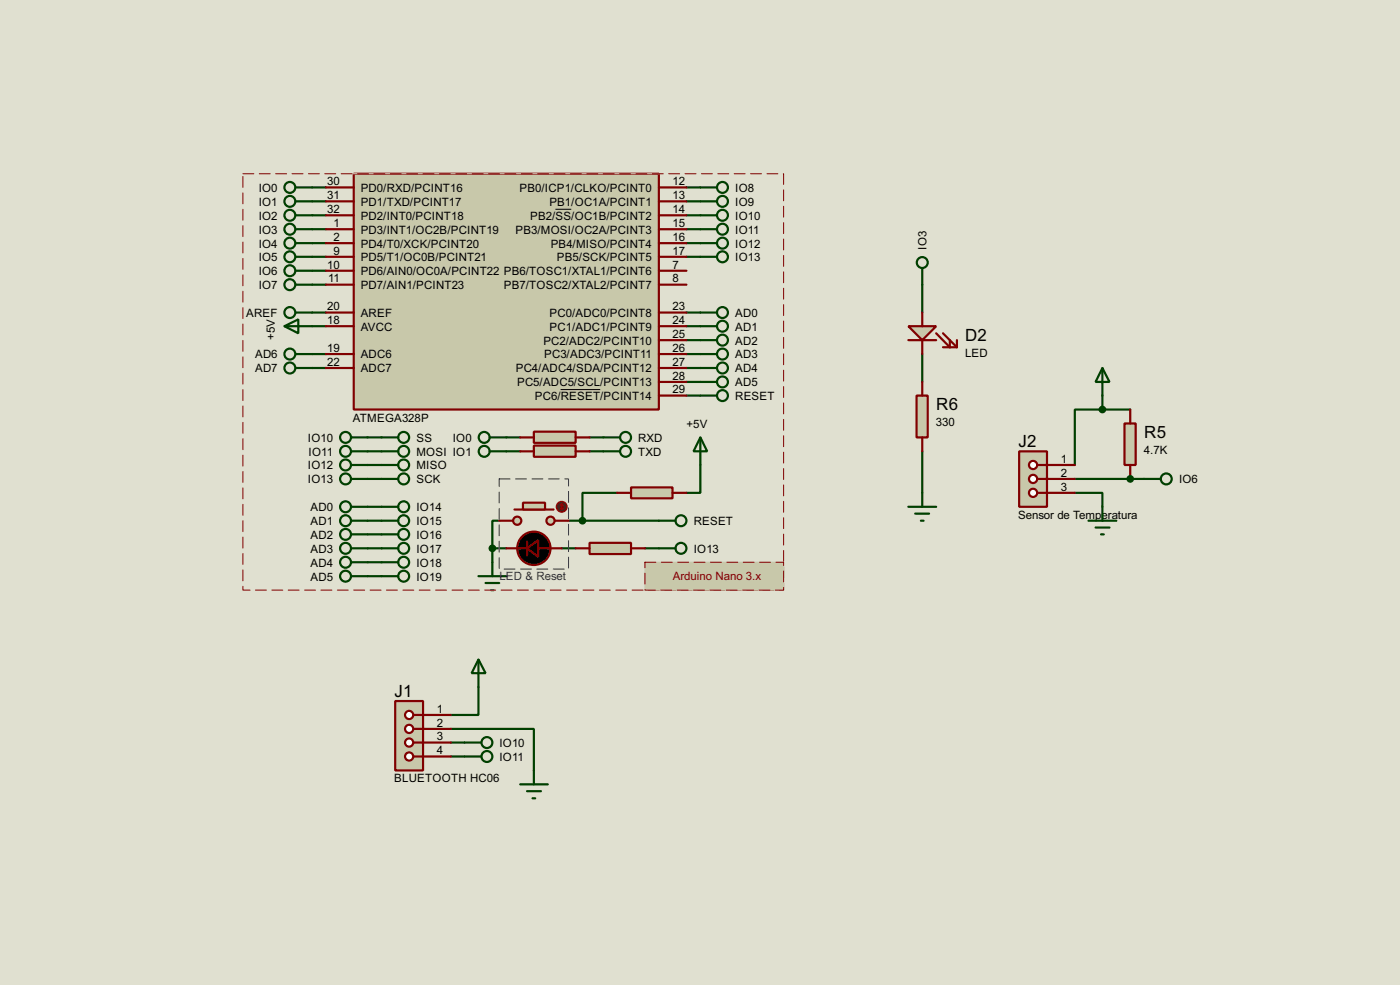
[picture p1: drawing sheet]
<svg xmlns="http://www.w3.org/2000/svg" width="256mm" height="180mm" viewBox="0 0 256 180" stroke-linecap="round" stroke-linejoin="round" font-family="sans-serif">
<path d="M0 0h256.5v180.3h-256.5z" fill="#e0e0d0"/>
<g fill="none" stroke="#004000" stroke-width=".4">
<path d="M57.2 39.4h2.5M57.2 36.9h2.5M57.2 34.3h2.5M125.8 39.4h2.5M125.8 36.9h2.5M125.8 34.3h2.5M57.2 52.1h2.5M57.2 49.6h2.5M57.2 47h2.5M57.2 44.5h2.5M57.2 42h2.5M57.2 57.2h2.5"/>
<path d="M57.2 59.7h2.5M125.8 47h2.5M125.8 44.5h2.5M125.8 42h2.5M125.8 57.2h2.5M125.8 59.7h2.5M57.2 64.8h2.5M57.2 67.4h2.5M125.8 62.3h2.5M125.8 64.8h2.5M125.8 67.4h2.5M125.8 69.9h2.5"/>
<path d="M125.8 72.4h2.5M202 75h-5.1v10.1M202 75h5.1M202 72.4v2.6M67.4 80.1h2.5M67.4 82.6h2.5M67.4 85.1h2.5M67.4 87.7h2.5M67.4 92.8h2.5M67.4 95.3h2.5M67.4 97.8h2.5M91.5 95.3h-1.3v5.1"/>
<path d="M92.8 80.1h2.5M92.8 82.6h2.5M104.2 95.3h16.5M108 80.1h2.5M108 82.6h2.5M113.1 90.2h-6.4v5.1M128.3 85.1v5.1h-2.5M196.9 90.2h5.1v2.6M196.9 87.7h10.2M67.4 100.4h2.5M67.4 102.9h2.5M67.4 105.5h2.5"/>
<path d="M90.2 100.4h2.6M90.2 100.4v2.5M102.9 100.4h2.6M118.2 100.4h2.5M82.6 133.4h15.2v7.6M82.6 135.9h2.5M82.6 138.5h2.5M87.7 125.8v5.1h-5.1"/>
</g>
<circle cx="207.1" cy="87.7" r=".2" fill="#004000"/>
<path d="M169 52.1v5.1M169 64.8v5.1M169 82.6v7.6M207.1 87.7h2.5" fill="none" stroke="#004000" stroke-width=".4"/>
<path d="M64.8 31.8h55.9v43.2h-55.9z" fill="#c8c8aa" stroke="#800000" stroke-width=".4"/>
<g fill="none" stroke="#800000" stroke-width=".4">
<path d="M59.7 34.3h5.1M59.7 36.9h5.1M59.7 39.4h5.1M120.7 34.3h5.1M120.7 36.9h5.1M120.7 39.4h5.1M59.7 42h5.1M59.7 49.6h5.1M59.7 47h5.1M59.7 44.5h5.1M59.7 52.1h5.1M59.7 59.7h5.1"/>
<path d="M59.7 57.2h5.1M120.7 42h5.1M120.7 49.6h5.1M120.7 47h5.1M120.7 44.5h5.1M120.7 52.1h5.1M120.7 59.7h5.1M120.7 57.2h5.1M59.7 67.4h5.1M59.7 64.8h5.1M120.7 72.4h5.1M120.7 69.9h5.1"/>
<path d="M120.7 67.4h5.1M120.7 64.8h5.1M120.7 62.3h5.1"/>
</g>
<path d="M101.8 38.3h2.9M102.7 71.3h7.3" fill="none" stroke="#000" stroke-width=".18"/>
<g fill="none" stroke="#004000" stroke-width=".4">
<path d="M54.2 39.4h3M54.2 36.9h3M54.2 34.3h3M128.3 39.4h3.1M128.3 36.9h3.1M128.3 34.3h3.1M52.1 59.7l2.6-1.2v2.5zM52.1 59.7h5.1M54.2 52.1h3M54.2 49.6h3M54.2 47h3M54.2 44.5h3"/>
<path d="M54.2 42h3M54.2 57.2h3M128.3 47h3.1M128.3 44.5h3.1M128.3 42h3.1M128.3 57.2h3.1M128.3 59.7h3.1M128.3 62.3h3.1M128.3 64.8h3.1M128.3 67.4h3.1M128.3 69.9h3.1M128.3 72.4h3.1"/>
<path d="M69.9 80.1h3.1M69.9 82.6h3.1M69.9 85.1h3.1M69.9 87.7h3.1"/>
<circle cx="53.1" cy="34.3" r="1"/>
<circle cx="53.1" cy="39.4" r="1"/>
<circle cx="53.1" cy="36.9" r="1"/>
<circle cx="132.3" cy="34.3" r="1"/>
<circle cx="132.3" cy="36.9" r="1"/>
<circle cx="132.3" cy="39.4" r="1"/>
<circle cx="53.1" cy="44.5" r="1"/>
<circle cx="53.1" cy="42" r="1"/>
<circle cx="53.1" cy="47" r="1"/>
<circle cx="53.1" cy="49.6" r="1"/>
<circle cx="53.1" cy="57.2" r="1"/>
<circle cx="53.1" cy="52.1" r="1"/>
<circle cx="132.3" cy="42" r="1"/>
<circle cx="132.3" cy="44.5" r="1"/>
<circle cx="132.3" cy="47" r="1"/>
<circle cx="132.3" cy="59.7" r="1"/>
<circle cx="132.3" cy="57.2" r="1"/>
<circle cx="132.3" cy="62.3" r="1"/>
<circle cx="132.3" cy="69.9" r="1"/>
<circle cx="132.3" cy="72.4" r="1"/>
<circle cx="132.3" cy="67.4" r="1"/>
<circle cx="132.3" cy="64.8" r="1"/>
<circle cx="73.9" cy="80.1" r="1"/>
<circle cx="73.9" cy="82.6" r="1"/>
<circle cx="73.9" cy="87.7" r="1"/>
<circle cx="73.9" cy="85.1" r="1"/>
</g>
<path d="M115.6 89.2h7.6v2h-7.6z" fill="#c8c8aa" stroke="#800000" stroke-width=".4"/>
<path d="M96.6 99.1v2.6M113.1 90.2h2.5M123.2 90.2h2.6M92.8 100.4h3.8M98.6 100.4h4.3" fill="none" stroke="#800000" stroke-width=".4"/>
<path d="M128.3 80.1l1.3 2.5h-2.5zM128.3 80.1v5" fill="none" stroke="#004000" stroke-width=".4"/>
<g fill="#000" stroke="#800000" stroke-width=".4">
<path d="M96.6 100.4l2-1.5v3z"/>
<circle cx="97.8" cy="100.4" r="3.1"/>
</g>
<path d="M108 99.4h7.6v2h-7.6z" fill="#c8c8aa" stroke="#800000" stroke-width=".4"/>
<path d="M105.5 100.4h2.5M115.6 100.4h2.6" fill="none" stroke="#800000" stroke-width=".4"/>
<path d="M87.7 105.5h5.1M89 106.7h2.5M90 108h.5M90.2 102.9v2.6" fill="none" stroke="#004000" stroke-width=".4"/>
<path d="M91.5 87.7h12.7v16.5h-12.7z" fill="none" stroke="#e0e0d0" stroke-width=".18"/>
<path d="M91.5 87.7h12.7v16.5h-12.7z" fill="none" stroke="#0000c0" stroke-width=".18" stroke-dasharray="2 1"/>
<path d="M97.8 79h7.7v2.1h-7.7z" fill="#c8c8aa" stroke="#800000" stroke-width=".4"/>
<path d="M95.3 80.1h2.5M105.5 80.1h2.5" fill="none" stroke="#800000" stroke-width=".4"/>
<path d="M97.8 81.6h7.7v2h-7.7z" fill="#c8c8aa" stroke="#800000" stroke-width=".4"/>
<path d="M95.3 82.6h2.5M105.5 82.6h2.5" fill="none" stroke="#800000" stroke-width=".4"/>
<g fill="none" stroke="#004000" stroke-width=".4">
<path d="M110.5 80.1h3.1M110.5 82.6h3.1"/>
<circle cx="114.6" cy="82.6" r="1"/>
<circle cx="114.6" cy="80.1" r="1"/>
</g>
<g fill="#c8c8aa" stroke="#800000" stroke-width=".4">
<circle cx="100.8" cy="95.3" r=".75"/>
<circle cx="94.7" cy="95.3" r=".75"/>
</g>
<path d="M94.3 93.3h7.1" fill="none" stroke="#800000" stroke-width=".4"/>
<path d="M95.8 92h4.1v1.3h-4.1z" fill="#c8c8aa" stroke="#800000" stroke-width=".4"/>
<path d="M91.5 95.3h2.5M101.7 95.3h2.5" fill="none" stroke="#800000" stroke-width=".4"/>
<circle cx="102.9" cy="92.8" r="1" fill="#400000" stroke="#f00" stroke-width=".2"/>
<path d="M102.7 93l.2 .3M102.9 92.3v1M102.9 92.3l-.2 .2M102.9 92.3l.3 .2M103.2 93l-.3 .3" fill="none" stroke="#f00" stroke-width=".2"/>
<g fill="none" stroke="#004000" stroke-width=".4">
<path d="M64.3 80.1h3.1M64.3 82.6h3.1M64.3 85.1h3.1M64.3 87.7h3.1M64.3 92.8h3.1M64.3 95.3h3.1M64.3 97.8h3.1M69.9 92.8h3.1M69.9 95.3h3.1M69.9 97.8h3.1M89.7 80.1h3.1M89.7 82.6h3.1"/>
<path d="M120.7 95.3h3.1M64.3 100.4h3.1M64.3 102.9h3.1M64.3 105.5h3.1M69.9 100.4h3.1M69.9 102.9h3.1M69.9 105.5h3.1M120.7 100.4h3.1"/>
<circle cx="63.3" cy="92.8" r="1"/>
<circle cx="63.3" cy="82.6" r="1"/>
<circle cx="63.3" cy="95.3" r="1"/>
<circle cx="63.3" cy="97.8" r="1"/>
<circle cx="63.3" cy="80.1" r="1"/>
<circle cx="63.3" cy="87.7" r="1"/>
<circle cx="63.3" cy="85.1" r="1"/>
<circle cx="73.9" cy="97.8" r="1"/>
<circle cx="73.9" cy="92.8" r="1"/>
<circle cx="73.9" cy="95.3" r="1"/>
<circle cx="88.7" cy="82.6" r="1"/>
<circle cx="88.7" cy="80.1" r="1"/>
<circle cx="124.7" cy="95.3" r="1"/>
<circle cx="63.3" cy="105.5" r="1"/>
<circle cx="63.3" cy="100.4" r="1"/>
<circle cx="63.3" cy="102.9" r="1"/>
<circle cx="73.9" cy="102.9" r="1"/>
<circle cx="73.9" cy="100.4" r="1"/>
<circle cx="73.9" cy="105.5" r="1"/>
<circle cx="124.7" cy="100.4" r="1"/>
</g>
<g fill="#004000" stroke="#004000" stroke-width=".4">
<circle cx="106.7" cy="95.3" r=".5"/>
<circle cx="90.2" cy="100.4" r=".5"/>
</g>
<path d="M44.5 31.8h99.1v76.2h-99.1z" fill="none" stroke="#e0e0d0" stroke-width=".18"/>
<path d="M44.5 31.8h99.1v76.2h-99.1z" fill="none" stroke="#800000" stroke-width=".18" stroke-dasharray="2 1"/>
<g fill="#c8c8aa">
<path d="M118.2 102.9h25.4v5.1h-25.4z" fill-rule="evenodd"/>
<path d="M118.2 102.9h25.4v5.1h-25.4z" fill-rule="evenodd"/>
</g>
<path d="M118.2 102.9h25.4v5.1h-25.4z" fill="none" stroke="#c8c8aa" stroke-width=".18"/>
<path d="M118.2 102.9h25.4v5.1h-25.4z" fill="none" stroke="#800000" stroke-width=".18" stroke-dasharray="2 1"/>
<g fill="none" stroke="#004000" stroke-width=".4">
<path d="M54.2 64.8h3M54.2 67.4h3"/>
<circle cx="53.1" cy="67.4" r="1"/>
<circle cx="53.1" cy="64.8" r="1"/>
</g>
<path d="M72.4 128.3h5.1v12.7h-5.1z" fill="#c8c8aa" stroke="#800000" stroke-width=".4"/>
<path d="M75.7 130.9h1.8" fill="none" stroke="#800000" stroke-width=".4"/>
<circle cx="74.9" cy="130.9" r=".75" fill="#feffff" stroke="#800000" stroke-width=".4"/>
<path d="M75.7 133.4h1.8" fill="none" stroke="#800000" stroke-width=".4"/>
<circle cx="74.9" cy="133.4" r=".75" fill="#feffff" stroke="#800000" stroke-width=".4"/>
<path d="M75.7 135.9h1.8" fill="none" stroke="#800000" stroke-width=".4"/>
<circle cx="74.9" cy="135.9" r=".75" fill="#feffff" stroke="#800000" stroke-width=".4"/>
<path d="M75.7 138.5h1.8" fill="none" stroke="#800000" stroke-width=".4"/>
<circle cx="74.9" cy="138.5" r=".75" fill="#feffff" stroke="#800000" stroke-width=".4"/>
<path d="M77.5 130.9h5.1M77.5 133.4h5.1M77.5 135.9h5.1M77.5 138.5h5.1" fill="none" stroke="#800000" stroke-width=".4"/>
<g fill="none" stroke="#004000" stroke-width=".4">
<path d="M85.1 135.9h3.1M85.1 138.5h3.1M87.7 120.7l1.3 2.5h-2.6zM87.7 120.7v5.1M95.3 143.6h5.1M96.6 144.8h2.5M97.6 146.1h.5M97.8 141v2.6"/>
<circle cx="89.2" cy="138.5" r="1"/>
<circle cx="89.2" cy="135.9" r="1"/>
</g>
<path d="M186.7 82.6h5.1v10.2h-5.1z" fill="#c8c8aa" stroke="#800000" stroke-width=".4"/>
<path d="M190 85.1h1.8" fill="none" stroke="#800000" stroke-width=".4"/>
<circle cx="189.2" cy="85.1" r=".75" fill="#feffff" stroke="#800000" stroke-width=".4"/>
<path d="M190 87.7h1.8" fill="none" stroke="#800000" stroke-width=".4"/>
<circle cx="189.2" cy="87.7" r=".75" fill="#feffff" stroke="#800000" stroke-width=".4"/>
<path d="M190 90.2h1.8" fill="none" stroke="#800000" stroke-width=".4"/>
<circle cx="189.2" cy="90.2" r=".75" fill="#feffff" stroke="#800000" stroke-width=".4"/>
<path d="M191.8 85.1h5.1M191.8 87.7h5.1M191.8 90.2h5.1" fill="none" stroke="#800000" stroke-width=".4"/>
<path d="M206 77.5h2.1v7.6h-2.1z" fill="#c8c8aa" stroke="#800000" stroke-width=".4"/>
<path d="M207.1 75v2.5M207.1 85.1v2.6" fill="none" stroke="#800000" stroke-width=".4"/>
<g fill="none" stroke="#004000" stroke-width=".4">
<path d="M202 67.4l1.3 2.5h-2.6zM202 67.4v5M199.4 95.3h5.1M200.7 96.6h2.6M201.7 97.8h.5M202 92.8v2.5M209.6 87.7h3.1"/>
<circle cx="213.6" cy="87.7" r="1"/>
</g>
<g fill="#004000" stroke="#004000" stroke-width=".4">
<circle cx="201.9" cy="75" r=".5"/>
<circle cx="207" cy="87.7" r=".5"/>
</g>
<path d="M167.9 72.4h2.1v7.7h-2.1z" fill="#c8c8aa" stroke="#800000" stroke-width=".4"/>
<path d="M169 69.9v2.5M169 80.1v2.5" fill="none" stroke="#800000" stroke-width=".4"/>
<g fill="none" stroke="#004000" stroke-width=".4">
<path d="M169 49.1v3M166.4 92.8h5.1M167.7 94h2.5M168.7 95.3h.5M169 90.2v2.6"/>
<circle cx="168.9" cy="48.1" r="1"/>
</g>
<path d="M166.4 59.7h5.1l-2.5 2.6z" fill="#c8c8aa" stroke="#800000" stroke-width=".4"/>
<path d="M169 57.2v2.5M166.4 62.3h5.1M169 62.3v2.5M171.5 61l2.5 2.6v-1.3M172.8 61l2.5 2.6M172.8 63.6h2.5M175.3 62.3v1.3" fill="none" stroke="#800000" stroke-width=".4"/>
<g font-size="3.5">
<text x="176.8" y="62.4">D2</text>
<text x="171.5" y="75.1">R6</text>
<text x="186.6" y="81.8">J2</text>
<text x="209.6" y="80.2">R5</text>
<text x="72.3" y="127.5">J1</text>
</g>
<g font-size="2.4">
<text x="47.4" y="35.1">IO0</text>
<text x="60" y="33.9">30</text>
<text x="66.1" y="35.1">PD0/RXD/PCINT16</text>
<text x="95.2" y="35.1">PB0/ICP1/CLKO/PCINT0</text>
<text x="123.2" y="33.9">12</text>
<text x="134.7" y="35.1">IO8</text>
<text x="47.4" y="40.2">IO2</text>
<text x="47.4" y="37.7">IO1</text>
<text x="60" y="39">32</text>
<text x="60" y="36.5">31</text>
<text x="61.1" y="41.6">1</text>
<text x="66.1" y="40.2">PD2/INT0/PCINT18</text>
<text x="66.1" y="37.7">PD1/TXD/PCINT17</text>
<text x="97.1" y="40.2">PB2/SS/OC1B/PCINT2</text>
<text x="100.6" y="37.7">PB1/OC1A/PCINT1</text>
<text x="123.2" y="36.5">13</text>
<text x="123.2" y="41.6">15</text>
<text x="123.2" y="39">14</text>
<text x="134.7" y="37.7">IO9</text>
<text x="134.7" y="40.2">IO10</text>
<text x="47.4" y="47.8">IO5</text>
<text x="47.4" y="45.3">IO4</text>
<text x="47.4" y="42.7">IO3</text>
<text x="61.1" y="46.6">9</text>
<text x="61.1" y="44.1">2</text>
<text x="66.1" y="47.8">PD5/T1/OC0B/PCINT21</text>
<text x="66.1" y="45.3">PD4/T0/XCK/PCINT20</text>
<text x="66.1" y="42.7">PD3/INT1/OC2B/PCINT19</text>
<text x="94.4" y="42.7">PB3/MOSI/OC2A/PCINT3</text>
<text x="100.9" y="45.3">PB4/MISO/PCINT4</text>
<text x="102" y="47.8">PB5/SCK/PCINT5</text>
<text x="123.2" y="44.1">16</text>
<text x="123.2" y="46.6">17</text>
<text x="134.7" y="42.7">IO11</text>
<text x="134.7" y="45.3">IO12</text>
<text x="134.7" y="47.8">IO13</text>
<text x="169.8" y="45.7" transform="rotate(-90 169.8 45.7)">IO3</text>
<text x="47.4" y="52.9">IO7</text>
<text x="47.4" y="50.4">IO6</text>
<text x="60" y="49.2">10</text>
<text x="60.1" y="51.7">11</text>
<text x="66.1" y="50.4">PD6/AIN0/OC0A/PCINT22 PB6/TOSC1/XTAL1/PCINT6</text>
<text x="66.1" y="52.9">PD7/AIN1/PCINT23</text>
<text x="92.3" y="52.9">PB7/TOSC2/XTAL2/PCINT7</text>
<text x="123.2" y="51.7">8</text>
<text x="123.2" y="49.2">7</text>
<text x="45.1" y="58">AREF</text>
<text x="60" y="59.3">18</text>
<text x="60" y="56.8">20</text>
<text x="66.1" y="58">AREF</text>
<text x="100.7" y="58">PC0/ADC0/PCINT8</text>
<text x="123.2" y="59.3">24</text>
<text x="123.2" y="56.8">23</text>
<text x="134.7" y="58">AD0</text>
<text x="46.7" y="65.6">AD6</text>
<text x="50.4" y="62.3" transform="rotate(-90 50.4 62.3)">+5V</text>
<text x="60" y="64.4">19</text>
<text x="66.1" y="60.5">AVCC</text>
<text x="66.1" y="65.6">ADC6</text>
<text x="99.5" y="63.1">PC2/ADC2/PCINT10</text>
<text x="99.7" y="65.6">PC3/ADC3/PCINT11</text>
<text x="100.7" y="60.5">PC1/ADC1/PCINT9</text>
<text x="123.2" y="64.4">26</text>
<text x="123.2" y="61.9">25</text>
<text x="134.7" y="60.5">AD1</text>
<text x="134.7" y="63.1">AD2</text>
<text x="134.7" y="65.6">AD3</text>
<text x="176.8" y="65.4">LED</text>
<text x="46.7" y="68.1">AD7</text>
<text x="60" y="67">22</text>
<text x="66.1" y="68.1">ADC7</text>
<text x="94.5" y="68.1">PC4/ADC4/SDA/PCINT12</text>
<text x="94.7" y="70.7">PC5/ADC5/SCL/PCINT13</text>
<text x="123.2" y="72">29</text>
<text x="123.2" y="69.5">28</text>
<text x="123.2" y="67">27</text>
<text x="134.7" y="68.1">AD4</text>
<text x="134.7" y="70.7">AD5</text>
<text x="64.6" y="77.2">ATMEGA328P</text>
<text x="98" y="73.2">PC6/RESET/PCINT14</text>
<text x="134.7" y="73.2">RESET</text>
<text x="56.4" y="80.8">IO10</text>
<text x="56.5" y="83.4">IO11</text>
<text x="76.3" y="80.8">SS</text>
<text x="76.3" y="83.4">MOSI IO1</text>
<text x="82.9" y="80.8">IO0</text>
<text x="116.9" y="80.8">RXD</text>
<text x="116.9" y="83.4">TXD</text>
<text x="125.8" y="78.3">+5V</text>
<text x="171.5" y="78.1">330</text>
<text x="209.5" y="83.1">4.7K</text>
<text x="56.4" y="85.9">IO12</text>
<text x="56.4" y="88.5">IO13</text>
<text x="76.3" y="85.9">MISO</text>
<text x="76.3" y="88.5">SCK</text>
<text x="194.4" y="84.7">1</text>
<text x="194.4" y="87.3">2</text>
<text x="194.4" y="89.8">3</text>
<text x="216" y="88.5">IO6</text>
<text x="56.9" y="93.6">AD0</text>
<text x="76.3" y="93.6">IO14</text>
<text x="186.5" y="95">Sensor de Temperatura</text>
<text x="56.9" y="96.1">AD1</text>
<text x="56.9" y="98.6">AD2</text>
<text x="56.9" y="101.2">AD3</text>
<text x="76.3" y="96.1">IO15</text>
<text x="76.3" y="98.6">IO16</text>
<text x="76.3" y="101.2">IO17</text>
<text x="127.1" y="101.2">IO13</text>
<text x="127.1" y="96.1">RESET</text>
<text x="56.9" y="103.7">AD4</text>
<text x="56.9" y="106.3">AD5</text>
<text x="76.3" y="103.7">IO18</text>
<text x="76.3" y="106.3">IO19</text>
<text x="80.1" y="130.5">1</text>
<text x="80.1" y="133">2</text>
<text x="80.1" y="135.5">3</text>
<text x="91.5" y="136.7">IO10</text>
<text x="72.2" y="143.2">BLUETOOTH HC06</text>
<text x="80.1" y="138.1">4</text>
<text x="91.5" y="139.3">IO11</text>
</g>
<text font-size="2.4" fill="#0000c0" x="91.5" y="106.2">LED &amp; Reset</text>
<text font-size="2.4" fill="#800000" x="123.2" y="106.2">Arduino Nano 3.x</text>
</svg>
